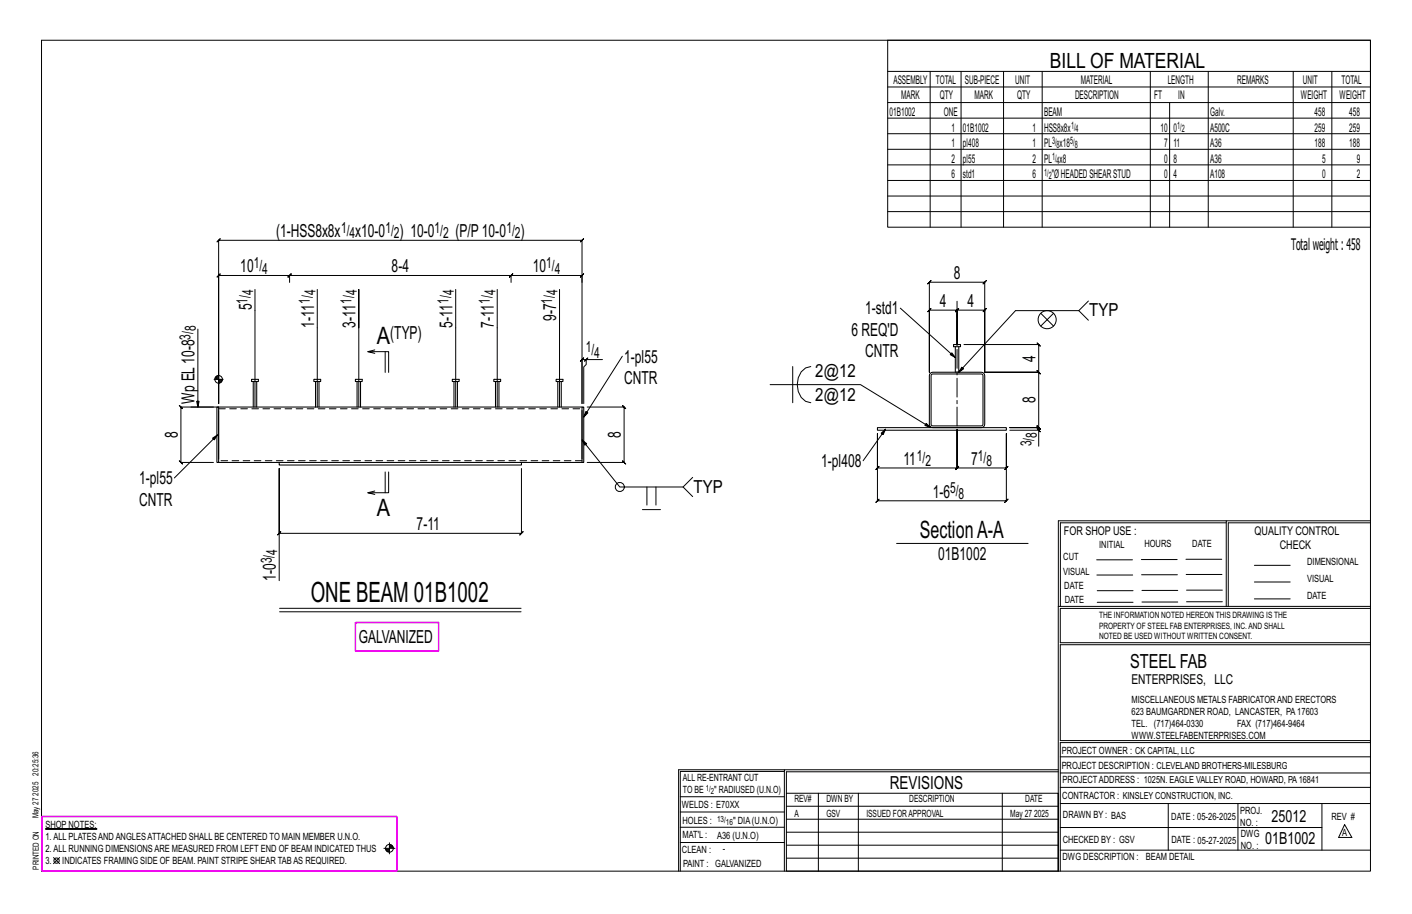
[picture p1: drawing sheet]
<svg xmlns="http://www.w3.org/2000/svg" width="432mm" height="279mm" viewBox="0 0 432 279" stroke-linecap="round" stroke-linejoin="round" font-family="sans-serif">
<path d="M13.9 253.3l15.7 .2z" fill="#000" stroke="#000" stroke-width=".31"/>
<g fill="none" stroke="#000" stroke-width=".31">
<path d="M12.7 12.3h406.4v254h-406.4zM271.5 12.3h147.6v57.2h-147.6zM271.5 21.8h147.6M271.5 26.6h147.6M271.5 31.4h147.6M271.5 36.1h147.6M284.5 21.8v47.7M293.9 21.8v47.7M306.9 21.8v47.7M318.7 21.8v47.7M351.8 21.8v47.7M357.7 31.4v38.1"/>
<path d="M369.5 21.8v47.7M395.5 21.8v47.7M407.3 21.8v47.7M271.5 40.9h147.6M271.5 45.6h147.6M271.5 50.4h147.6M271.5 55.2h147.6M271.5 59.9h147.6M271.5 64.7h147.6M78 88.5v35.9M88.6 86.3v-2.1l.5-.5-1 1 .5-.5h-21.7l.5-.5-1 1 .5-.5v39.2v-49.9l-.5 .5 1-1-.5 .5h111.1l-.5 .5 1-1-.5 .5v49.9v-13.5l-.5 .5 1-1-.5 .5h1.3M88.6 84.2h67.7l-.5 .5 1-1-.5 .5v2.1"/>
<path d="M89.1 83.7l-1 1zM97 88.5v35.9M139.4 88.5v35.9M152.1 88.5v35.9M156.3 84.2h21.7l-.5 .5 1-1-.5 .5v2.1M156.8 83.7l-1 1zM171.1 88.5v35.9M275.3 94.2l16.8 15.1-1.5-.9 .5-.5 1 1.4M283.7 86.8l1-1-.5 .5h16.9l-.5 .5 1-1-.5 .5v27.5v-19l.5-.5-1 1 .5-.5h-8.4l.5-.5-1 1 .5-.5v10.5v-10.5l.5-.5-1 1 .5-.5h-8.5l.5-.5-1 1 .5-.5v19v-27.5zM318.3 95.8l1.9 1.9 2-1.9M318.3 99.7l1.9-2 2 2M329.9 95l2.9 2.9"/>
<path d="M332.8 92l-2.9 3h-19.4l-17.3 18.8 .9-1.6 .6 .6-1.5 1M60.5 100.6v23.8l-.4-1.7h.8l-.4 1.7M65.5 116h2.8M65.8 115.5v.5M66 115.2v.8M66.2 115v1M66.4 114.9v1.1M66.6 114.8v1.2M66.9 114.6v8.8M67.1 116v1.1M67.3 116v1M67.5 116v.9"/>
<path d="M67.7 116v.8M67.9 116v.4M109.7 100.2v-11.7v35.9M114.6 108l-2.1-.5h6.3v6.3M114.6 107l-2.1 .5M117.8 107.5v6.3M179.3 109.9l.5-.5-1 1zM184.2 109.9h-4.9v1.5l-.8 .8v11.2M190.3 108.9l-11.8 18.6 .6-1.7 .7 .4-1.3 1.3M235.5 117.6h27.7l21.3 13.1-1.7-.6 .4-.7 1.3 1.3M242.4 112.1v11M247.9 112.1a5 5 0 0 0-4.1 5.5 5 5 0 0 0 4.1 5.5"/>
<path d="M294.8 105.3h22.8l-.5-.5 1 1-.5-.5v8.5l-.5-.5 1 1-.5-.5h-16.5h16.5l-.5-.5 1 1-.5-.5v16.9l-.5-.5 1 1-.5-.5h-8.8h8.8l-.5-.5 1 1-.5-.5v.8M58.4 124.4h8.5M65.3 124.4h-10l-.5-.5 1 1-.5-.5v17l-.5-.5 1 1-.5-.5h10M66.5 133l-1.5 .9 .5 .6 1-1.5-13.2 13.1M178 134.5l.8 1.6 .6-.5-1.4-1.1 11.5 14.4h19.4l2.9-3M179.6 124.4h11.3l-.5-.5 1 1-.5-.5v17l-.5-.5 1 1-.5-.5h-11.3M268.3 132.6v10.5l-.5 .5 1-1-.5 .5h24.4l-.5 .5 1-1-.5 .5v-11.8v11.8l-.5 .5 1-1-.5 .5h15.1l-.5 .5 1-1-.5 .5v-10.5v20.5l.5-.5-1 1 .5-.5h-39.5l.5-.5-1 1 .5-.5zM270.8 131.2l-1.3 1.2 .6 .5 .7-1.7-6.9 9.6M308.8 131.5h8.8v4.9M317.1 131l1 1zM114.6 150.1l-2.1 .5M117.8 144.3v6.3"/>
<path d="M118.8 144.3v6.3h-6.3l2.1 .6M159.5 143.2v19.8l.5-.5-1 1 .5-.5h-74.1l.5-.5-1 1 .5-.5v-19.8v34.3M196.4 155.8h5.6M197.8 148.9v5.5M200.6 148.9v5.5M208.9 148.9l2.9 2.9M375 159.8h-50.7v25.6M375 159.2h-51.3l-.1 107.1M419.1 159.2h-44.1v26.2M419.1 159.8h-43.5v25.6M274.2 166.1h40.2M335.4 171.1h10.9"/>
<path d="M335.4 175.8h11M349 171h11M349.1 175.7h11M362.7 171h10.9M362.7 175.6h11M383.6 172.8h11M383.6 177.9h11M85.5 186h73.8M85.5 187h73.8M323.7 185.4h95.4M335.5 184.1h11M335.5 180.6h11"/>
<path d="M349.2 184h11M349.2 180.5h11M362.9 180.4h10.9M362.9 184h10.9M383.6 183.1h11M419.1 186h-94.9v10.5h94.9M419.1 197.1h-94.9v29.3h94.9v.6h-94.9v39.3M239.9 235.8h-31.9v30.5M239.9 235.3h-32.4v31M323.6 235.3h-83.7v31M323.6 235.9h-83.1v6.6M324.2 236.3h94.9"/>
<path d="M324.2 231.4h94.9M117.4 259.3h3.4M117.9 259.5h1.2M118 259.7h1.1M118 259.9h1.1M119.1 257.6v3.4M119.1 258.3h.6M119.1 258.7h1M119.1 259.1h1.2M119.1 258.5h.9M119.1 258.9h1.1M208 252.9h31.9"/>
<path d="M208 257.5h31.9M208 243.6h31.9M208 248.2h31.9M240.5 242.5h83.1v23.8h-83.1zM240.5 258.4h83.1M240.5 254.4h83.1M240.5 250.4h83.1M240.5 246.5h83.1M250.3 242.5v23.8M262.5 242.5v23.8M306.5 242.5v23.8M324.2 253h80.1"/>
<path d="M324.2 245.6h94.9M324.2 259.9h94.9M324.2 240.7h94.9M357.3 245.6v14.3M378.6 245.6v14.3M404.3 245.6v14.3M411.2 252.1l2.2 3.9h-4zM16.4 262.1l1.8 1.9M18.2 262.1l-1.8 1.9M118.2 260.1h.9M118.4 260.3h.7M240.5 262.3h83.1"/>
<circle cx="320.2" cy="97.7" r="2.77"/>
<circle cx="66.9" cy="116" r="1.16"/>
<circle cx="189.5" cy="148.9" r="1.38"/>
<circle cx="119.1" cy="259.3" r="1.19"/>
<circle cx="17.3" cy="263.1" r=".81"/>
</g>
<path d="M108.7 190.3h25.4v8.7h-25.4zM12.8 249.6h108.6v16.6h-108.6z" fill="none" stroke="#f0f" stroke-width=".5"/>
<g fill="none" stroke="#000" stroke-width=".32">
<path d="M76.9 116h2.1v.6h-2.1zM77.4 116.6v7.8M78.5 116.6v7.8M96 116h2.1v.6h-2.1zM96.5 116.6v7.8M97.6 116.6v7.8M108.7 116h2.1v.6h-2.1zM109.2 116.6v7.8M110.3 116.6v7.8M138.3 116h2.1v.6h-2.1zM138.8 116.6v7.8M139.9 116.6v7.8"/>
<path d="M151 116h2.1v.6h-2.1zM151.5 116.6v7.8M152.6 116.6v7.8M170.1 116h2v.6h-2zM170.6 116.6v7.8M171.6 116.6v7.8M284.5 114.1l.8-.3h14.8a1.06 1.06 0 0 1 1 1v14.9a1.06 1.06 0 0 1-1 1h-14.8a1.06 1.06 0 0 1-1.1-1v-14.9zM284.9 114.5l.4-.2 15.2 .2 .1 .3-.1 15.2-.4 .2-15.2-.2-.2-.3zM291.6 105.3h2.1v.7h-2.1zM292.1 106v7.8M293.2 106v7.8M66.3 124.4h.6v17h-.6z"/>
<path d="M66.9 125.5v14.8M66.9 124.4h111.1M178 124.4h.5v17h-.5zM178 125.5v14.8M268.3 130.7h39.5v.8h-39.5zM66.9 141.4h18.5M85.4 141.4h74.1v.8h-74.1zM159.5 141.4h18.5"/>
</g>
<path d="M66.9 125h111.1M178 140.8h-111.1" fill="none" stroke="#000" stroke-width=".31" stroke-dasharray="2 1.4"/>
<path d="M292.7 130.2v-38.1" fill="none" stroke="#000" stroke-width=".31" stroke-dasharray="5.8 1 1 1"/>
<text font-size="8.6" x="95" y="184">ONE BEAM 01B1002</text>
<g font-size="7.3">
<text x="115.3" y="105">A</text>
<text x="115.3" y="157.8">A</text>
<text x="281.3" y="164.4">SectionA-A</text>
</g>
<text font-size="6.4" x="321.1" y="20.7">BILL OF MATERIAL</text>
<text font-size="5.9" x="345.6" y="204.1">STEEL FAB</text>
<g font-size="5.5">
<text x="84.4" y="72.5">(1-HSS8x8x</text>
<text x="108.6" y="72.5">x10-0</text>
<text x="122.2" y="72.5">) 10-0</text>
<text x="139.3" y="72.5">(P/P10-0</text>
<text x="159.2" y="72.5">)</text>
<text x="73.5" y="83.2">10</text>
<text x="119.8" y="83.2">8-4</text>
<text x="162.9" y="83.2">10</text>
<text x="291.6" y="85.3">8</text>
<text x="77" y="94.9" transform="rotate(-90 77 94.9)">5</text>
<text x="287.4" y="93.8">4</text>
<text x="295.9" y="93.8">4</text>
<text x="96" y="100.2" transform="rotate(-90 96 100.2)">1-11</text>
<text x="108.7" y="100.2" transform="rotate(-90 108.7 100.2)">3-11</text>
<text x="138.4" y="100.2" transform="rotate(-90 138.4 100.2)">5-11</text>
<text x="151.1" y="100.2" transform="rotate(-90 151.1 100.2)">7-11</text>
<text x="170.1" y="98.2" transform="rotate(-90 170.1 98.2)">9-7</text>
<text x="264.5" y="96.1">1-std1</text>
<text x="333.1" y="96.7">TYP</text>
<text x="119.3" y="103.8">(TYP)</text>
<text x="260.4" y="102.6">6 REQ'D</text>
<text x="190.8" y="110.8">1-pl55</text>
<text x="264.6" y="109.2">CNTR</text>
<text x="316.7" y="110.6" transform="rotate(-90 316.7 110.6)">4</text>
<text x="190.8" y="117.3">CNTR</text>
<text x="249.3" y="115.3">2@12</text>
<text x="59.5" y="123.4" transform="rotate(-90 59.5 123.4)">Wp EL10-8</text>
<text x="249.3" y="122.7">2@12</text>
<text x="316.7" y="123.3" transform="rotate(-90 316.7 123.3)">8</text>
<text x="54.3" y="133.9" transform="rotate(-90 54.3 133.9)">8</text>
<text x="189.9" y="133.9" transform="rotate(-90 189.9 133.9)">8</text>
<text x="251.1" y="142.8">1-pl408</text>
<text x="276.3" y="142.1">11</text>
<text x="297" y="142.1">7</text>
<text x="42.5" y="148">1-pl55</text>
<text x="42.6" y="154.5">CNTR</text>
<text x="212.1" y="150.6">TYP</text>
<text x="285.2" y="152.1">1-6</text>
<text x="127.4" y="162">7-11</text>
<text x="286.9" y="171.1">01B1002</text>
<text x="84.4" y="177.5" transform="rotate(-90 84.4 177.5)">1-0</text>
<text x="109.7" y="196.4">GALVANIZED</text>
<text x="272.2" y="241.1">REVISIONS</text>
</g>
<g font-size="5.1">
<text x="388.9" y="251.3">25012</text>
<text x="386.9" y="258.1">01B1002</text>
</g>
<text font-size="4.9" x="394.8" y="76.4">Totalweight : 458</text>
<g font-size="4.7">
<text x="104.3" y="71.2">1/</text>
<text x="117.9" y="71.2">1/</text>
<text x="132.9" y="71.2">1/</text>
<text x="154.9" y="71.2">1/</text>
<text x="106.9" y="72.9">4</text>
<text x="120.5" y="72.9">2</text>
<text x="135.5" y="72.9">2</text>
<text x="157.5" y="72.9">2</text>
<text x="77.6" y="82">1/</text>
<text x="80.2" y="83.6">4</text>
<text x="167" y="82">1/</text>
<text x="169.6" y="83.6">4</text>
<text x="75.7" y="92.8" transform="rotate(-90 75.7 92.8)">1/</text>
<text x="77.4" y="90.2" transform="rotate(-90 77.4 90.2)">4</text>
<text x="94.8" y="92.8" transform="rotate(-90 94.8 92.8)">1/</text>
<text x="96.4" y="90.2" transform="rotate(-90 96.4 90.2)">4</text>
<text x="107.5" y="92.8" transform="rotate(-90 107.5 92.8)">1/</text>
<text x="109.1" y="90.2" transform="rotate(-90 109.1 90.2)">4</text>
<text x="137.1" y="92.8" transform="rotate(-90 137.1 92.8)">1/</text>
<text x="138.8" y="90.2" transform="rotate(-90 138.8 90.2)">4</text>
<text x="149.8" y="92.8" transform="rotate(-90 149.8 92.8)">1/</text>
<text x="151.5" y="90.2" transform="rotate(-90 151.5 90.2)">4</text>
<text x="168.9" y="92.8" transform="rotate(-90 168.9 92.8)">1/</text>
<text x="170.5" y="90.2" transform="rotate(-90 170.5 90.2)">4</text>
<text x="59.9" y="101.3" transform="rotate(-90 59.9 101.3)">8</text>
<text x="58.3" y="103.9" transform="rotate(-90 58.3 103.9)">3/</text>
<text x="179.1" y="107.7">1/</text>
<text x="181.7" y="109.3">4</text>
<text x="315.4" y="136.4" transform="rotate(-90 315.4 136.4)">3/</text>
<text x="317.1" y="133.8" transform="rotate(-90 317.1 133.8)">8</text>
<text x="280.4" y="140.8">1/</text>
<text x="283" y="142.5">2</text>
<text x="299.1" y="140.8">1/</text>
<text x="301.7" y="142.5">8</text>
<text x="290.6" y="150.9">5/</text>
<text x="293.2" y="152.5">8</text>
<text x="83.1" y="172.2" transform="rotate(-90 83.1 172.2)">3/</text>
<text x="84.8" y="169.6" transform="rotate(-90 84.8 169.6)">4</text>
</g>
<text font-size="4.2" x="346" y="209.1">ENTERPRISES, LLC</text>
<g font-size="3.7">
<text x="273.2" y="25.6">ASSEMBLY</text>
<text x="286.2" y="25.6">TOTAL</text>
<text x="295.1" y="25.6">SUB-PIECE</text>
<text x="310.4" y="25.6">UNIT</text>
<text x="330.5" y="25.6">MATERIAL</text>
<text x="357.1" y="25.6">LENGTH</text>
<text x="378.3" y="25.6">REMARKS</text>
<text x="398.4" y="25.6">UNIT</text>
<text x="410.2" y="25.6">TOTAL</text>
<text x="272.1" y="35.5">01B1002</text>
<text x="275.6" y="30.4">MARK</text>
<text x="287.4" y="30.4">QTY</text>
<text x="288.6" y="35.5">ONE</text>
<text x="298" y="30.4">MARK</text>
<text x="311" y="30.4">QTY</text>
<text x="319.3" y="35.5">BEAM</text>
<text x="328.7" y="30.4">DESCRIPTION</text>
<text x="353" y="30.4">FT</text>
<text x="360.3" y="30.4">IN</text>
<text x="370.1" y="35.5">Galv.</text>
<text x="397.8" y="30.4">WEIGHT</text>
<text x="402" y="35.5">458</text>
<text x="409.6" y="30.4">WEIGHT</text>
<text x="412.6" y="35.5">458</text>
<text x="290.9" y="40.2">1</text>
<text x="294.5" y="40.2">01B1002</text>
<text x="315.8" y="40.2">1</text>
<text x="319.3" y="40.2">HSS8x8x</text>
<text x="354.9" y="40.2">10</text>
<text x="358.9" y="40.2">0</text>
<text x="370.1" y="40.2">A500C</text>
<text x="402" y="40.2">259</text>
<text x="412.6" y="40.2">259</text>
<text x="290.9" y="45">1</text>
<text x="294.5" y="45">pl408</text>
<text x="315.8" y="45">1</text>
<text x="319.3" y="45">PL x18</text>
<text x="356" y="45">7</text>
<text x="358.9" y="45">11</text>
<text x="370.1" y="45">A36</text>
<text x="402" y="45">188</text>
<text x="412.6" y="45">188</text>
<text x="290.9" y="49.7">2</text>
<text x="294.5" y="49.7">pl55</text>
<text x="315.8" y="49.7">2</text>
<text x="319.3" y="49.7">PL x8</text>
<text x="356" y="49.7">0</text>
<text x="358.9" y="49.7">8</text>
<text x="370.1" y="49.7">A36</text>
<text x="404.3" y="49.7">5</text>
<text x="415" y="49.7">9</text>
<text x="290.9" y="54.5">6</text>
<text x="294.5" y="54.5">std1</text>
<text x="315.8" y="54.5">6</text>
<text x="321.6" y="54.5">&quot;ØHEADEDSHEARSTUD</text>
<text x="356" y="54.5">0</text>
<text x="358.9" y="54.5">4</text>
<text x="370.1" y="54.5">A108</text>
<text x="404.3" y="54.5">0</text>
<text x="415" y="54.5">2</text>
<text x="325.3" y="163.4">FOR SHOP USE :</text>
<text x="383.7" y="163.4">QUALITY CONTROL</text>
<text x="391.4" y="167.8">CHECK</text>
</g>
<g font-size="3.1">
<text x="327.5" y="39.4">1/</text>
<text x="328.9" y="40.5">4</text>
<text x="360" y="39.4">1/</text>
<text x="361.4" y="40.5">2</text>
<text x="321.7" y="44.1">3/</text>
<text x="323.1" y="45.3">8</text>
<text x="327.2" y="44.1">5/</text>
<text x="328.6" y="45.3">8</text>
<text x="319.3" y="53.7">1/</text>
<text x="321.7" y="48.9">1/</text>
<text x="323.1" y="50">4</text>
<text x="320.7" y="54.8">2</text>
<text x="336.2" y="167.4">INITIAL</text>
<text x="350" y="167.1">HOURS</text>
<text x="364.6" y="167.2">DATE</text>
<text x="325.2" y="171.3">CUT</text>
<text x="399.8" y="172.8">DIMENSIONAL</text>
<text x="325.1" y="175.8">VISUAL</text>
<text x="399.8" y="177.9">VISUAL</text>
<text x="325.5" y="180">DATE</text>
<text x="325.7" y="184.4">DATE</text>
<text x="399.8" y="183.1">DATE</text>
<text x="346" y="215">MISCELLANEOUS METALS FABRICATORAND ERECTORS</text>
<text x="346" y="218.6">623 BAUMGARDNER ROAD, LANCASTER, PA17603</text>
<text x="346" y="225.8">WWW.STEELFABENTERPRISES.COM</text>
<text x="346" y="222.2">TEL. (717)464-0330</text>
<text x="378.3" y="222.2">FAX (717)464-9464</text>
<text x="324.7" y="230.5">PROJECT OWNER : CK CAPITAL, LLC</text>
<text x="208.8" y="238.8">ALL RE-ENTRANT CUT</text>
<text x="324.7" y="235.1">PROJECT DESCRIPTION : CLEVELAND BROTHERS-MILESBURG</text>
<text x="324.9" y="239.5">PROJECTADDRESS : 1025N. EAGLE VALLEY ROAD, HOWARD, PA16841</text>
<text x="208.8" y="242.5">TO BE</text>
<text x="218.4" y="242.5">&quot; RADIUSED (U.N.O)</text>
<text x="242.9" y="245.3">REV#</text>
<text x="252.7" y="245.3">DWN BY</text>
<text x="278.1" y="245.3">DESCRIPTION</text>
<text x="313.5" y="245.3">DATE</text>
<text x="324.9" y="244.2">CONTRACTOR : KINSLEY CONSTRUCTION, INC.</text>
<text x="208.5" y="247">WELDS : E70XX</text>
<text x="208.7" y="251.7">HOLES :</text>
<text x="224.2" y="251.8">&quot; DIA(U.N.O)</text>
<text x="242.9" y="249.9">A</text>
<text x="252.7" y="249.9">GSV</text>
<text x="264.9" y="249.9">ISSUED FORAPPROVAL</text>
<text x="309" y="249.9">May 27</text>
<text x="316.2" y="249.9">2025</text>
<text x="325.1" y="250">DRAWN BY : BAS</text>
<text x="358.2" y="250.5">DATE : 05-26-2025</text>
<text x="379.3" y="248.9">PROJ.</text>
<text x="407.2" y="250.5">REV #</text>
<text x="13.9" y="256.8">1.ALL PLATESANDANGLESATTACHED SHALL BE CENTERED TO MAIN MEMBER U.N.O.</text>
<text x="13.9" y="253.2">SHOP NOTES:</text>
<text x="208.7" y="256.3">MAT'L :</text>
<text x="219.3" y="256.4">A36 (U.N.O)</text>
<text x="325" y="257.6">CHECKED BY : GSV</text>
<text x="358.3" y="257.7">DATE : 05-27-2025</text>
<text x="379.3" y="252.5">NO. :</text>
<text x="379.5" y="255.9">DWG</text>
<text x="410.5" y="255.5">A</text>
<text x="13.9" y="260.4">2.ALL RUNNING DIMENSIONSARE MEASURED FROM LEFT END OF BEAM INDICATED THUS</text>
<text x="208.6" y="260.7">CLEAN :</text>
<text x="221.1" y="260.6">-</text>
<text x="324.9" y="262.9">DWG DESCRIPTION :</text>
<text x="350.4" y="263">BEAM DETAIL</text>
<text x="379.5" y="259.5">NO. :</text>
<text x="13.9" y="264.1">3.</text>
<text x="19" y="264.1">INDICATES FRAMING SIDE OF BEAM. PAINT STRIPE SHEAR TABAS REQUIRED.</text>
<text x="208.9" y="265">PAINT : GALVANIZED</text>
</g>
<g font-size="2.7">
<text x="336.1" y="189">THE INFORMATION NOTED HEREON THIS DRAWING IS THE</text>
<text x="336.1" y="195.4">NOTED BE USED WITHOUT WRITTEN CONSENT.</text>
<text x="336.1" y="192.2">PROPERTY OF STEEL FAB ENTERPRISES, INC.AND SHALL</text>
</g>
<g font-size="2.6">
<text x="215.9" y="241.8">1/</text>
<text x="217.4" y="242.7">2</text>
<text x="219.3" y="251.1">13/</text>
<text x="222" y="252.1">16</text>
</g>
<g font-size="2.5">
<text x="11.7" y="237.1" transform="rotate(-90 11.7 237.1)">20:25:36</text>
<text x="11.8" y="243.3" transform="rotate(-90 11.8 243.3)">2025</text>
<text x="11.8" y="250.1" transform="rotate(-90 11.8 250.1)">May 27</text>
<text x="11.9" y="265.8" transform="rotate(-90 11.9 265.8)">PRINTED ON</text>
</g>
</svg>
